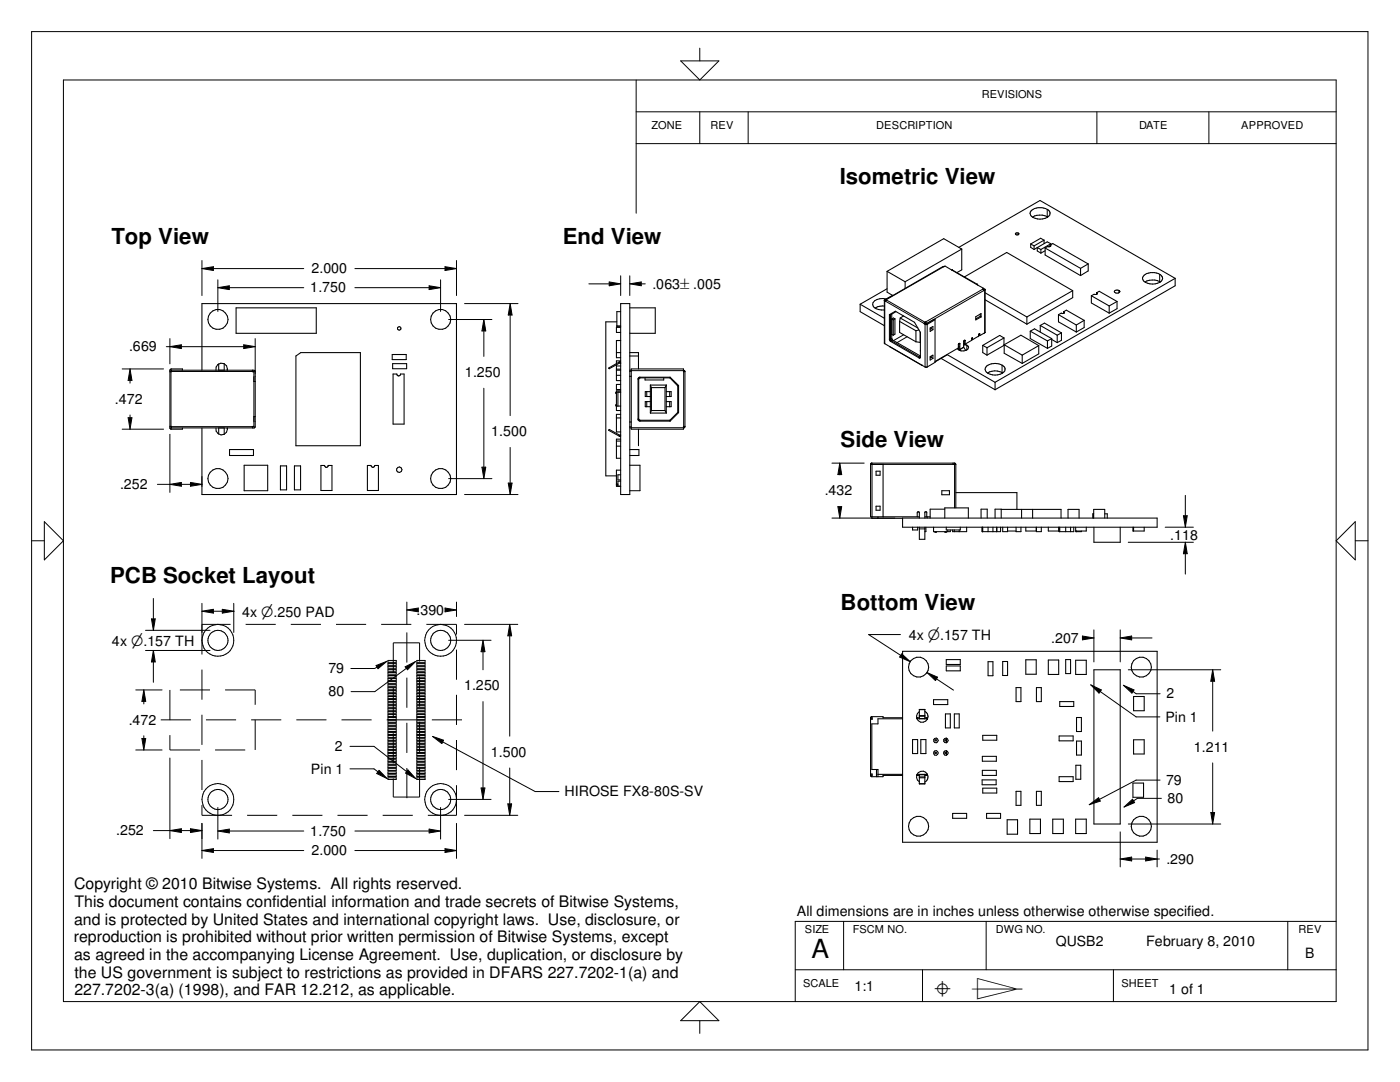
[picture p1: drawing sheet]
<svg xmlns="http://www.w3.org/2000/svg" width="279mm" height="216mm" viewBox="0 0 279 216" stroke-linecap="round" stroke-linejoin="round" font-family="sans-serif">
<g fill="none" stroke="#000" stroke-width=".2">
<path d="M6.3 6.3h266.7v203.2h-266.7zM12.7 16h254v183.9h-254zM127 16v26.5M135.8 12.1h7.7l-3.8 3.9zM139.7 9.6v2.5M127 22.3h139.7M127 28.7h139.7M139.7 22.3v6.4M149.3 22.3v6.4M218.9 22.3v6.4M241.3 22.3v6.4M40.3 52v7"/>
<path d="M40.3 53.6l2.3-.4v.8zM42.6 53.6h18M43.5 55.8v6.3M43.5 57.4l2.3-.4v.8zM45.8 57.4h14.8M70.8 53.6h18M70.8 57.4h14.8M85.6 57l2.3 .4-2.3 .4zM87.9 55.8v6.3M88.8 53.2l2.3 .4-2.3 .4zM91.1 52v7M117.5 56.6h4.1"/>
<path d="M121.6 56.3l2.3 .3-2.3 .4zM123.9 55v4M125.7 55v4M125.7 56.6l2.3-.3v.7zM128 56.6h.8M176.9 59.9l7.7 4.4M188.3 53.2l-11.4 6.6M189.9 53.9l5 2.9M196.1 57.7l-11.4 6.6M196.3 58l-11.4 6.6M196.5 57.9v8.5M203.2 46.5v.3"/>
<path d="M209 41.8v1.4M223.3 58v.4M231.4 54.7v1.5M24.4 73.6h8.2M26 73.6l.3 2.3h-.7zM26 75.9v.6M33.2 69.2h.7M33.9 67.6v5M33.9 69.2l2.3-.4v.8zM34.1 74.2v10.9M34.2 74.1h16.2M36.2 69.2h12.4"/>
<path d="M43.6 73.9h1.1M48.6 68.8l2.3 .4-2.3 .4zM50.7 76.1v7M50.9 67.6v6.9M89.5 63.8h8.7M92.7 60.6h10.7M96.6 66v5.1M96.6 77.5v15.7M96.6 63.8l.3 2.2h-.7zM101.8 60.6l.4 2.3h-.8zM101.8 62.9v20M126 74h10.4"/>
<path d="M127.3 75.6h.2M127.7 75.3v.1M136.4 74.2v10.9M176.6 60.1v8.5M176.7 60.1l7.7 4.5M178 67.5l-.5 .2M178.1 67.9l-.3 .3M180.3 66.8l-1.9 1.1M181.1 67.2l-2.1 1.2M183.7 71.1l-.3 .3M184.6 64.7v8.5M185 64.7v8.5"/>
<path d="M191.4 68.5l.2 .1M192.3 69.3l-.7 .5M192.3 69.3l-.7 .4M192.4 67.9l.2 .1M193 68.9v.9M194 67.4l.1 .1M195.5 66.6v.1M200 72.9v1.4M24.4 85.6h8.2M25.6 83.4h.7l-.3 2.2zM26 82.8v.6M31.4 96.6h2.5"/>
<path d="M33.9 86.7v11.6M33.9 96.6l2.3-.3v.7zM34.2 85.1h16.2M36.2 96.6h1.8M38 96.3l2.3 .3-2.3 .4zM40.3 95.1v2M43.6 85.4h1.1M89.5 95.5h8.7M92.7 98.7h10.7M96.2 93.2h.7l-.3 2.3zM101.4 96.4h.8l-.4 2.3zM101.8 89.3v7.1"/>
<path d="M126 85.3h10.4M127.3 83.6h.2M127.7 83.9v.1M166 92.4h6.5M167.6 92.4l.4 2.3h-.8zM167.6 94.7h.1M190.2 92.7h-16.2v10.4M190.5 92.7v8.6M236.6 98.8v4.1M6.3 107.9h2.5M8.8 104.1l3.9 3.8-3.9 3.8zM30.6 119.4v4.1"/>
<path d="M166 103.4h12.6M167.2 101.1h.8l-.4 2.3zM183.5 105.5h1.1M225.2 108.2h13M232.5 105.2h5.7M236.2 102.9h.7l-.3 2.3zM236.6 110.5v4.1M236.6 108.2l.3 2.3h-.7zM270.5 104.1v7.6l-3.8-3.8zM270.5 107.9h2.5M27.1 137.7h5.2M28.7 137.7l.4 2.3h-.8z"/>
<path d="M28.7 140v.5M29 129.8h12.9M29 125.8h12.9M30.2 123.5h.8l-.4 2.3zM30.6 129.8l.4 2.3h-.8zM30.6 132.1v4M40.3 120.4v5.8M40.3 122l2.3-.4v.7zM42.6 122h1.8M44.4 121.6l2.3 .4-2.3 .3zM46.7 120.4v5.8M46.7 122h.1"/>
<path d="M75.1 132.8l2.1-.8-1.8 1.4zM75.2 133.1l-.4 .3h-4.8M77.4 139.6h1.7v.4h-1.7zM77.4 133.6h1.7v.3h-1.7zM77.4 131.8h1.7v.4h-1.7zM77.4 132.4h1.7v.4h-1.7zM77.4 133h1.7v.3h-1.7zM77.4 134.2h1.7v.3h-1.7zM77.4 134.8h1.7v.3h-1.7zM77.4 135.4h1.7v.4h-1.7zM77.4 136h1.7v.4h-1.7zM77.4 136.6h1.7v.3h-1.7z"/>
<path d="M77.4 137.2h1.7v.3h-1.7zM77.4 137.8h1.7v.3h-1.7zM77.4 138.4h1.7v.3h-1.7zM77.4 139h1.7v.4h-1.7zM80.9 133.1l2-1.1-1.6 1.6zM81.1 133.3l-6.3 4.7h-4.7M81.2 120.1v4.5M81.2 121.7l2.3-.4v.8zM83.2 139.6h1.6v.4h-1.6zM83.2 131.8h1.6v.4h-1.6zM83.2 132.4h1.6v.4h-1.6zM83.2 133h1.6v.3h-1.6z"/>
<path d="M83.2 133.6h1.6v.3h-1.6zM83.2 134.2h1.6v.3h-1.6zM83.2 134.8h1.6v.3h-1.6zM83.2 135.4h1.6v.4h-1.6zM83.2 136h1.6v.4h-1.6zM83.2 136.6h1.6v.3h-1.6zM83.2 137.2h1.6v.3h-1.6zM83.2 137.8h1.6v.3h-1.6zM83.2 138.4h1.6v.3h-1.6zM83.2 139h1.6v.4h-1.6zM88.8 121.3l2.3 .4-2.3 .4zM89.5 127.8h8.5"/>
<path d="M91.1 120.1v2.9M92.7 124.6h10.6M96.4 127.8l.4 2.2h-.8zM96.4 130v3.6M96.4 140v17.2M101.7 124.6l.4 2.3h-.8zM101.7 126.9v20M179.7 126.6h-6.3l6.3 4.2M180 130.5l1.7 1.5-2.2-.9zM185 134.2l2.1 .9-.4 .7zM186.9 135.5l3.4 2.2M216 126.9l2.3 .4-2.3 .4z"/>
<path d="M216 127.3h1.2M217.7 136.7l2.1 1-.5 .6zM218.3 125.7v6.4M219.5 138l7.2 5h4.8M223.6 125.7v6.4M223.6 127.3l2.2-.4v.8zM224.2 136.7l2.1 1-.4 .6zM225.2 133.6h18.4M225.8 127.3h4.1M226.1 138l.6 .4h4.8M242 133.6l.4 2.3h-.8zM242 135.9v10"/>
<path d="M27.1 149.6h5.2M28.3 147.4h.8l-.4 2.2zM28.7 146.8v.6M33.9 151.3v16M69.8 148.9h4.8l6.6 5.1M69.8 153.4h4.8l.8 .6M75.6 153.7l1.7 1.7-2.1-1.1zM77.4 154.6h1.7v.3h-1.7zM77.4 147.4h1.7v.3h-1.7zM77.4 155.2h1.7v.3h-1.7zM77.4 140.2h1.7v.3h-1.7zM77.4 140.8h1.7v.3h-1.7z"/>
<path d="M77.4 141.4h1.7v.3h-1.7zM77.4 142h1.7v.3h-1.7zM77.4 142.6h1.7v.4h-1.7zM77.4 143.2h1.7v.4h-1.7zM77.4 143.8h1.7v.3h-1.7zM77.4 144.4h1.7v.3h-1.7zM77.4 145h1.7v.3h-1.7zM77.4 145.6h1.7v.4h-1.7zM77.4 146.2h1.7v.4h-1.7zM77.4 146.8h1.7v.4h-1.7zM77.4 148h1.7v.3h-1.7zM77.4 148.6h1.7v.3h-1.7z"/>
<path d="M77.4 149.2h1.7v.4h-1.7zM77.4 149.8h1.7v.4h-1.7zM77.4 150.4h1.7v.3h-1.7zM77.4 151h1.7v.3h-1.7zM77.4 151.6h1.7v.3h-1.7zM77.4 152.2h1.7v.3h-1.7zM77.4 152.8h1.7v.4h-1.7zM77.4 153.4h1.7v.4h-1.7zM77.4 154h1.7v.3h-1.7zM81.4 153.6l1.6 1.8-2.1-1.1zM83.2 154.6h1.6v.3h-1.6zM83.2 147.4h1.6v.3h-1.6z"/>
<path d="M83.2 155.2h1.6v.3h-1.6zM83.2 140.2h1.6v.3h-1.6zM83.2 140.8h1.6v.3h-1.6zM83.2 141.4h1.6v.3h-1.6zM83.2 142h1.6v.3h-1.6zM83.2 142.6h1.6v.4h-1.6zM83.2 143.2h1.6v.4h-1.6zM83.2 143.8h1.6v.3h-1.6zM83.2 144.4h1.6v.3h-1.6zM83.2 145h1.6v.3h-1.6zM83.2 145.6h1.6v.4h-1.6zM83.2 146.2h1.6v.4h-1.6z"/>
<path d="M83.2 146.8h1.6v.4h-1.6zM83.2 148h1.6v.3h-1.6zM83.2 148.6h1.6v.3h-1.6zM83.2 149.2h1.6v.4h-1.6zM83.2 149.8h1.6v.4h-1.6zM83.2 150.4h1.6v.3h-1.6zM83.2 151h1.6v.3h-1.6zM83.2 151.6h1.6v.3h-1.6zM83.2 152.2h1.6v.3h-1.6zM83.2 152.8h1.6v.4h-1.6zM83.2 153.4h1.6v.4h-1.6zM83.2 154h1.6v.3h-1.6z"/>
<path d="M86.3 146.9l2.2 .8-.3 .7zM88.3 148l18.5 9.9h4.7M89.5 159.5h8.5M96 157.2h.8l-.4 2.3zM101.7 153.2v7.2M183.5 141.6h1.1M183.5 143.4h1.1M183.5 154.6h1.1M183.5 156.4h1.1M231.5 155.7h-4.8l-7.3 3.8M231.8 159.3h-4.8l-.8 .5M242 152.2v9.9"/>
<path d="M30.6 165.7h3.3M33.9 165.7l2.3-.3v.7zM36.2 165.7h1.8M38 165.4l2.3 .3-2.3 .4zM40.3 164.3v7M40.3 169.7l2.3-.4v.8zM42.6 169.7h18M43.5 161.1v6.3M43.5 165.8l2.3-.4v.8zM45.8 165.8h14.8M70.8 165.8h14.8M70.8 169.7h18"/>
<path d="M85.6 165.4l2.3 .4-2.3 .4zM87.9 161.1v6.3M88.8 169.3l2.3 .4-2.3 .4zM91.1 164.3v7M92.7 162.7h10.6M101.3 160.4h.8l-.4 2.3zM217.4 160.6l1.8-1.4 .4 .7zM223.6 166v7M223.6 171.4l2.2-.4v.8zM224.3 161l1.7-1.5 .4 .6zM225.2 164.4h18.4M225.8 171.4h2.8"/>
<path d="M228.6 171l2.3 .4-2.3 .4zM230.9 169.6v3.4M230.9 171.4h.5M241.6 162.1h.8l-.4 2.3zM139.7 199.9l3.8 3.8h-7.7zM158.7 193.5h108M168.4 183.9v9.6M184.1 193.5v6.4M196.8 183.9v9.6M222.2 193.5v6.4M257 183.9v9.6M266.7 183.9h-108v16"/>
<path d="M139.7 203.7v2.5"/>
<circle cx="43.5" cy="127.8" r="3.2"/>
<circle cx="43.5" cy="127.8" r="2.01"/>
<circle cx="87.9" cy="127.8" r="3.2"/>
<circle cx="87.9" cy="127.8" r="2.01"/>
<circle cx="43.5" cy="159.5" r="3.2"/>
<circle cx="43.5" cy="159.5" r="2.01"/>
<circle cx="87.9" cy="159.5" r="3.2"/>
<circle cx="87.9" cy="159.5" r="2.01"/>
</g>
<g fill="none" stroke="#000" stroke-width=".21">
<path d="M176.8 59.8h.2l-.3 .4-.2-.2M176.8 59.8v.2M176.9 59.6a2.1 2.1 0 0 0-2.7 1.1 1.87 1.87 0 0 0 2.3 1.1M177 54.1v4.2l1.1 .6M177 54.1l3.6 2.1M177 57.6l-5.3 3.1M178.1 58.9l-1.6 1v8.6l8.3 4.8 1.8-1v-8.5M178.1 58.9l.1 .1M180.6 56.2v1.4M188.4 53.2h-.2l-11.4 6.6M188.4 53.2l.2-.1 1.5 .7 4.9 2.9M188.5 53.2h-.1"/>
<path d="M191.3 49.4l16.3-9.4 26.9 15.5M191.9 49.7l-3.6-2.1-11.3 6.5M191.9 49.7v4.1l-.9 .6M191.9 49.7l-11.3 6.5M192.5 55.3l8.4-4.9 13.2 7.6M195.1 56.9v-.2l-.2 .1 1.4 .7M196.3 57.8h.1M196.3 57.6l.3 .1v8.6l-1.1 .7M196.3 57.5v.5M196.3 58h.1M196.3 57.5l-.2 .2 .2 .1M196.6 57.9l-.3 .1"/>
<path d="M196.6 57.8h.1M196.6 57.7v.1M196.6 59.8l8.3 4.9M196.6 58.4l8.3 4.8M202.6 46.6l.5-.1 .2 .2-.1 .2h-.4zM205.7 48.7v.7l.7 .4M205.7 48.7l.7 .4M205.7 42.1a2.66 2.66 0 0 1 3.8 .2v.1a1.35 1.35 0 0 1-1.4 1.3 2.46 2.46 0 0 1-2.4-.8l-.1-.3zM206 43.3a3 3 0 0 1 3.1 0M206.4 49.1v.7M207 49.4l.7 .4M207 49.4v.7l.7 .4"/>
<path d="M207 49.4l-.6 .4M207.7 49.8v.7M208.4 47.9l-.7-.4-2 1.2M208.4 47.9l-2 1.2M208.4 47.9v.7M208.6 49.5l7 4.1M208.6 50l-.9 .5M208.6 49.5v1.4l7 4.1M209.6 48.9l.5-.3 7.1 4.1M209.6 49.2h-.5l-.5 .3M209.6 48.9v.3M209.6 48.9h.1"/>
<path d="M209.7 48.9v.2M209.7 49.1l-.1 .1M209.7 48.6v.2M209.7 48.6l-2 1.2M209.7 48.6l-.7-.3-2 1.1M214.1 58v1.4l-9.2 5.3M214.1 58l-9.2 5.2M215.6 53.6v1.4M217.2 52.7v1.4l-1.6 .9M217.2 52.7l-1.6 .9M217.8 59v1.5l3.6 2M217.8 59l3.6 2"/>
<path d="M218.9 58.7h-.5l-.6 .3M218.9 58.4v.3M218.9 58.4l.5-.3 3.5 2.1M218.9 58.4v.1M218.9 58.5v.1M218.9 58.6v.1M222.4 58.1l.5-.2 .6 .2a.55 .55 0 0 1-.6 .4 .55 .55 0 0 1-.5-.4zM228.3 54.9a2.63 2.63 0 0 1 3.6 .3 .97 .97 0 0 1-.9 1.3 2.63 2.63 0 0 1-2.9-.7 .75 .75 0 0 1 .2-.9zM228.5 56.3a3 3 0 0 1 3.1 0M234.5 55.5v1.5l-35.9 20.8M234.5 55.5l-35.9 20.8M34.2 73.9v.3h-.3"/>
<path d="M34.2 73.9h16.6l.1 .2v11l-.2 .3h-16.5v-.3M34.2 73.9v.3M36.4 73.9v-.3h-2.2l-.3 .3v11.5l.2 .2h2.3v-.2M40.3 73.9v-13.3h50.8v38.1h-50.8v-13.3M43.1 73.9a1.15 1.15 0 0 1 1.1-1.4 1.15 1.15 0 0 1 1.1 1.4M43.6 72.6v1.3M44.7 72.6v1.3M47.1 61.4h16v5.1h-16zM50.4 73.9v.3h.3v1.9h.2M50.4 74.1l.2 .1M50.7 73.9h.1M59.1 71l.9-.6h11.9v18.5h-12.8z"/>
<path d="M78.3 70.7h2.8v1.1h-2.8zM78.4 72.6h2.8v1h-2.8zM78.4 74.6h.8a.36 .36 0 0 0 .4 .4 .36 .36 0 0 0 .3-.4h.7v10h-2.2zM123 73.9h.9M123 73.7h.9M123 70.4h.9M123 73h.9M123 72.8v3.1h.9M123 78.3h-.1v.2h.1M123 78.2h.9M123 74.9h.9M123.1 65h.8"/>
<path d="M123.1 64.2h-2.2v30.8h2.1M123.3 78.2v2.8M123.9 65.3h-.9v1h.9M123.9 67.9h-.9v3.5h.9M123.9 60.6h1.8v38.1h-1.8zM123.9 72.2l-.4 .1-2 1.1 .1 .2 2.3-1.2M123.9 76.7h-.9v1h.9M123.9 72h-.9v.6M123.9 78h-.9v3.9h.9M123.9 62.2h-.8v3h.8M125.7 61.4h5.1v5.1h-5.1M125.7 73.9h.3"/>
<path d="M125.7 70.4h1.7v3.2M125.7 71h1.7M125.7 74.1h.3M125.7 75.1h.3M128.7 75.4v.4h3.8v-.4M129.1 78.1v1M129.8 78.1h-1v1h1M129.8 76.8l.2 .5M129.8 76.8v5.6M129.8 76.8h3.2M130 77.3h2.7M130 77.3v4.6"/>
<path d="M132.7 77.3v4.6M133 78.1h.9v1h-.9M133 76.8l-.3 .5M133 76.8v5.6M133.6 78.1v1M133.7 75.4l1.6 1.6M133.7 75.4h-6l-.2 .2v8.1l.2 .2h6M133.7 75.3h-6.1l-.3 .3 .1 8.3 .3 .1h6M133.7 75.3v.1M133.7 75.3l1.7 1.6M135.3 77v5.3M135.4 76.9l-.1 .1"/>
<path d="M135.4 76.9v5.4M136.4 73.9l.3 .2v11l-.3 .3M136.4 73.9h.1M136.7 74.2h-.3v-.6h-10.4v12h10.4v-.5h.3M171.7 60.7v1.5l4.8 2.8M171.7 60.7l4.8 2.8M176.5 61.1a2.86 2.86 0 0 0-1.9 .4M177.5 62.8l1.2-.7 3.8 2.2 1.2 2v5l-.1 .2-6-3.5-.1-.2zM177.5 62.8h.2M177.5 69.1v.1M177.5 69.2l6.5 3.7M177.7 62.8l.1 5.1 5.7 3.3h.2"/>
<path d="M178 62.7l.1 5.1 5.6 3.2M178 66.7l.3 .2M178.3 63.8v3.1M178.6 63.6l-.3-.1-.3 .2 .3 .1M178.6 63.6v3.1l-.3 .2M178.6 63.6l-.3 .2M178.8 62.2l-1.1 .6M179.5 64.1l3.3 1.9M179.5 64.1v2.2l3.3 1.9M179.7 63.5l3.5 1.9M179.7 63.5l-.2 .6M180.3 63l-.6 .5"/>
<path d="M182.8 66v2.2M183.4 65.8l-.6 .2M183.6 66.3v2l-.8-.1M183.7 70h-.1M184.4 64.6h.5M184.6 64.3h.1M184.7 64.3l.2 .3M184.7 64.3l-.3 .3M184.7 64.3v.2M185.6 65.4l.6-.2v.6l-.6 .3zM185.6 71.2l.6-.3v.6l-.6 .3zM185.8 65.6l.4 .2"/>
<path d="M185.8 65.4v.2M185.8 71.1v.2M185.8 71.3l.4 .2M185.8 71.3l-.2 .1M185.8 65.6l-.2 .1M186.6 72.2l2.5-1.4 9.5 5.5M186.6 63.8l-.2-.1-1.5 .9M186.6 63.8l-1.6 .9-.6-.1M187.8 71.5l10.8 6.3M191.3 69.2h.1l-.1 .1M191.4 68.6v1.1l.1 .2M191.4 69.4l-.3 .2"/>
<path d="M191.5 68.6h.1M191.7 70l-.2-1.5-.2 .2v.7l-4.7 2.7M192.4 67.9v.7M192.4 68.5l-.1 .1M192.4 68.6l-.1 .1M192.4 68.6l.2 .1M192.5 68.7l.2 .1a.6 .6 0 0 1 .5 .8 1.5 1.5 0 0 1-2.1 0M192.5 68.6l-.2 .3M192.6 68.7v-.8h-.2l-.1 .2v1.2l.4 .6M194 67.5l.1 .3M194.1 67.8l-.1-.4-.1 .5-1.3 .8M194.7 63.2l1.1-.6v.6l-1.1 .6z"/>
<path d="M195.2 67.1v.1M195.3 66.9l.2 .1M195.4 66.6l-.1 .5-1.2 .7M195.4 66.6h.1v.4M195.5 66.6h.1M195.6 63.1l-.9 .5M195.6 63.1l.2 .1M195.6 62.7v.4M196.1 68.9v1.5l.9 .5M196.1 68.9l.9 .5M196.4 66.5h.1M196.9 73a2.51 2.51 0 0 1 3.7 .5 1.35 1.35 0 0 1-1.5 1.3 2.46 2.46 0 0 1-2.4-.8 .79 .79 0 0 1 .2-1z"/>
<path d="M197 69.4v1.5M197.1 74.4a2.99 2.99 0 0 1 3 0M198.6 76.3v1.5M200.4 67.4v1.5l-3.4 2M200.4 67.4l-.9-.5-3.4 2M200.4 67.4l-3.4 2M200.4 68.8v1.7l3.6 2M200.4 68.8l3.4-1.9 3.5 2.1M200.4 68.8l3.6 2.1M204 70.9v1.6M204.9 63.2v1.5M205.6 66.1v1.5l3.4 1.9"/>
<path d="M205.6 66.1l.9-.5 3.4 2M205.6 66.1l3.4 1.9M207.3 69v1.6l-3.3 1.9M207.3 69l-3.3 1.9M207.6 64.9l.8-.4 3.4 1.9M207.6 64.9v1.4M207.6 64.9l3.4 2M209 68v1.5M209.9 67.6v1.4l-.9 .5M209.9 67.6l-.9 .4M209.9 67.7l1.1 .7M211 66.9v1.5"/>
<path d="M211.2 62.8v1.4l3.6 2.1M211.2 62.8l3.6 2.1M211.8 66.4v1.5l-.8 .5M211.8 66.4l-.8 .5M212.3 62.2l.5-.3 3.6 2M212.3 62.5h-.5l-.6 .3M212.3 62.2v.3M212.3 62.2l.1 .1M212.4 62.4l-.1 .1M212.4 62.3v.1M214.8 64.9v1.4M216.4 63.9v1.5l-1.6 .9"/>
<path d="M216.4 63.9l-1.6 1M221.4 61v1.5M222.9 60.2l-1.5 .8M222.9 60.2v1.4l-1.5 .9M33.9 85.1h.3v.3M43.1 85.4a1.16 1.16 0 0 0 .4 1.1 1.16 1.16 0 0 0 1.2 .2M43.6 85.4v1.2M44.7 85.4v1.3M45.3 85.4l-.1 .8-.5 .5M45.8 89.7h4.8v1.2h-4.8zM48.7 92.8h4.7v5.1h-4.7zM50.7 85.1h-.3v.3"/>
<path d="M50.7 85.1h-.3M50.9 83.1h-.2v2M56 93h1.2v4.7h-1.2zM58.8 93h1.2v4.7h-1.2zM64.1 92.9h.7a.38 .38 0 0 0 .4 .4 .38 .38 0 0 0 .3-.4h.8v5h-2.2zM73.3 92.9h.7a.38 .38 0 0 0 .4 .4 .38 .38 0 0 0 .4-.4h.7v5h-2.2zM123 89h.9M123 96.6h.3M123 83.4h.9M123 81h.9M123 80.8h-.1v.2h.1M123 88h.9"/>
<path d="M123.1 96.6v.3h.2M123.6 87h.1M123.7 87h.2M123.9 86.8l-.2 .1-2.1-1.2-.1 .2 2.1 1.1M123.9 87.6h-.9v3.8h.9M123.9 82.7h-.9v3.5h.9M123.9 93.8h-.9v3.2h.9M123.9 96h-.6v1M123.9 94.7h-.6v1.1h.6M125.7 92.8h2v5.1h-2M125.7 89.7h1.8v1.2h-1.8M125.7 85.4h.3"/>
<path d="M125.7 85.2h.3M125.7 84.2h.3M127.4 85.6v3.3M129.1 80.1v1.1M129.8 80.1h-1v1.1h1M129.8 82.4h3.2M130 81.9h2.7M130 81.9l-.2 .5M132.7 81.9l.3 .5M133 80.1h.9v1.1h-.9M133.6 80.1v1.1M133.7 83.9v.1"/>
<path d="M135.3 82.3l-1.6 1.6M135.3 82.3h.1M135.4 82.3l-1.7 1.7M173.7 92.7h2.5v10.4M174 92.4v.3M174.8 94h.8v.8h-.8zM188 97.9h1.5v.8h-1.5zM190.2 92.4v.3h.6M190.5 92.4v.3M190.8 92.7l-.3-.3-16.7 .1-.1 10.6h9.8M190.8 98.3h12.1v3.3M190.8 92.7v8.6"/>
<path d="M174 103.1v.3h6.1M174.8 101h.8v.8h-.8zM175.2 103.1v.3M180.1 103.4h50.8v1.8h-50.8zM182.1 105.2v.5h1v-.5M183 103.1v-.8l.3-.2 .2 .2v1.1M183.5 105.2v2.4h1.1v-2.4M184.6 103.1h1M184.8 105.2v.9h-.2M185 103.1v-.9l-.2-.1-.2 .1v1.2M185 103.1v.3M186.3 105.2v.9h3.4v-.4"/>
<path d="M186.6 106.1v.1h.3v-.1M188.6 101.6h-3v1.8M188.6 103.4v-2.1h4.7v2.1M188.6 106.1v.1h.2v-.1M188.8 105.2v.5h2.8v-.5M189.1 105.7v.4M190.5 105.7v.4M191.4 105.7v.4M192.9 105.2v.9h-2.8v-.4M195.8 103.4v-1.8h1.2v1.8M196 105.2v.9h3.7v-.9M196 105.2v.9"/>
<path d="M196.1 105.2v.9M197.2 105.2v.9M198.2 105.2v.9M198.6 103.4v-1.8h1.2v1.8M198.9 105.2v.9M199.8 101.6h12v1.8M200.1 105.2v.9h1v-.9M201.1 106h1.7M202.8 105.2v.9h1v-.9M203.9 101.6v1.8M204.7 105.2v.8h2.1M206.1 101.6v1.8"/>
<path d="M206.8 105.2v.8M206.8 105.2v.9h1v-.9M209.2 105.2v.8h2.2M211.3 105.2v.8M211.4 105.2v.9h2.9v-.9M211.5 105.2v.9M212.7 105.2v.9M213.1 103.4v-1.8h2.2v1.8M213.7 105.2v.9M214.7 105.2v.8h2.1v-.8M214.7 106v.1h1.1v-.1M214.8 106v.1"/>
<path d="M218.2 102.5v.9M218.3 102.5h-.2v.9M218.3 103.4v-1.8h2.2v1.8M218.3 105.2v3h5.3v-3M220.5 102.5h.5v.9M226.1 105.2v.8h2.2v-.8M226.2 105.2v.8M180.1 130h50.8v38.1h-50.8zM186.3 139.6h2.8v1h-2.8zM188.8 131.6h2.8v1h-2.8zM188.8 132.9h2.8v1h-2.8zM197.2 132h1v2.8h-1z"/>
<path d="M200.1 132h1v2.8h-1zM202.8 137.2h1v2.8h-1zM204.7 131.7h2.1v2.8h-2.1zM206.8 137.2h1v2.8h-1zM209.2 131.7h2.1v2.9h-2.1zM211.5 140h2.8v1h-2.8zM212.7 131.6h1v2.8h-1zM214.7 131.7h2.1v2.9h-2.1zM218.3 133.6h5.3v30.8h-5.3zM226.2 139h2.1v2.8h-2.1zM174 154.4v.3zM174 143.2v.4v-.3"/>
<path d="M174.9 153.5v1.5M175.2 154.5h4.9M180.1 143.2h-3.9v-.2h-2.3l-.1 .1-.1 11.7 .2 .2h2.3v-.3h3.9M180.1 143.4h-4.9v1h-1.2v9.1h1.2v1.5M182.1 147.6h1v2.8h-1zM182.9 154.7h.6M182.9 143.2h.6M183 143.4h2.1M183 154.5h2.1M183 143.2v.2M183 154.5v.2M183.5 143.4v-1.8h1.1v1.8"/>
<path d="M183.5 154.5v1.9h1.1v-1.9M183.5 155h1.1M183.5 142.8h1.1M183.5 155.2h1.1M183.5 142.9h1.1M183.8 147.6h1v2.8h-1zM184.6 154.7h.6M184.6 143.2h.6M184.6 141.9a1.15 1.15 0 0 1 .4 1.8 1.15 1.15 0 0 1-1.8 0 1.15 1.15 0 0 1 .3-1.7M185 143.2v.2M185 154.5v.2M185 143.4v.2"/>
<path d="M185 154.4v.1M185.1 154.5a1.13 1.13 0 0 1-.5 1.5M185.1 154.5a1.14 1.14 0 0 0-1.8-.3 1.14 1.14 0 0 0 .2 1.8M186.6 147.6h.3v.2h-.3zM186.6 150.1h.3v.2h-.3zM188.6 147.6h.2v.2h-.2zM188.6 150.1h.2v.2h-.2zM188.7 142.5h1v2.7h-1zM188.9 147.3v.9M188.9 149.8v.9M190.5 142.5h.9v2.7h-.9zM196 155.6h2.8v1h-2.8z"/>
<path d="M196 150.9h2.8v1h-2.8zM196 153.7h2.8v1h-2.8zM196.1 146.7h2.8v1h-2.8zM196.1 157.3h2.8v.9h-2.8zM202.8 157.9h1v2.8h-1zM206.8 157.9h1v2.8h-1zM211.4 146.9h2.8v.9h-2.8zM211.4 155h2.8v1h-2.8zM214.7 152.7h1v2.8h-1zM214.8 143.2h1v2.8h-1zM214.8 147.9h1v2.8h-1zM226.1 156.3h2.1v2.8h-2.1z"/>
<path d="M226.2 147.6h2.1v2.9h-2.1zM190.1 162.3h2.8v1h-2.8zM196.9 162.3h2.8v1h-2.8zM201 163.6h2.1v2.9h-2.1zM205.5 163.4h2.1v2.9h-2.1zM210.1 163.4h2.1v2.9h-2.1zM214.7 163.4h2.1v2.9h-2.1z"/>
<circle cx="43.5" cy="63.7" r="2"/>
<circle cx="79.7" cy="65.5" r=".36"/>
<circle cx="87.9" cy="63.7" r="2.01"/>
<circle cx="43.5" cy="95.5" r="2"/>
<circle cx="79.7" cy="93.7" r=".54"/>
<circle cx="87.9" cy="95.5" r="2.01"/>
<circle cx="183.3" cy="133.1" r="2.01"/>
<circle cx="227.8" cy="133.1" r="2"/>
<circle cx="186.8" cy="147.8" r=".46"/>
<circle cx="186.8" cy="150.3" r=".46"/>
<circle cx="188.8" cy="147.8" r=".46"/>
<circle cx="188.8" cy="150.3" r=".46"/>
<circle cx="183.3" cy="164.9" r="2"/>
<circle cx="227.8" cy="164.9" r="2.01"/>
</g>
<g fill="#000">
<path d="M40.3 53.3h2.3v.7h-2.3zM43.5 57.1h2.3v.7h-2.3zM85.6 57.1h2.3v.7h-2.3zM88.8 53.3h2.3v.7h-2.3zM121.6 56.3h2.3v.7h-2.3zM125.7 56.3h2.3v.7h-2.3zM25.6 73.7h.7v2.2h-.7zM33.9 68.8h2.3v.8h-2.3zM48.6 68.8h2.3v.8h-2.3zM96.2 63.8h.7v2.2h-.7zM101.5 60.6h.7v2.3h-.7zM25.6 83.4h.7v2.2h-.7z"/>
<path d="M33.9 96.3h2.3v.7h-2.3zM38 96.3h2.3v.7h-2.3zM96.2 93.2h.7v2.3h-.7zM101.4 96.4h.8v2.3h-.8zM167.3 92.5h.7v2.2h-.7zM167.2 101.1h.8v2.3h-.8zM236.2 102.9h.7v2.3h-.7zM236.2 108.2h.7v2.3h-.7zM28.4 137.7h.7v2.3h-.7zM30.2 123.5h.8v2.3h-.8zM30.3 129.8h.7v2.3h-.7zM40.3 121.6h2.3v.7h-2.3z"/>
<path d="M44.4 121.6h2.3v.7h-2.3zM75.1 132h2.1v1.4h-2.1zM80.9 132h2v1.6h-2zM81.2 121.4h2.3v.7h-2.3zM88.8 121.4h2.3v.7h-2.3zM96.1 127.8h.7v2.2h-.7zM101.4 124.6h.7v2.3h-.7zM179.5 130.5h2.1v1.5h-2.1zM185.1 134.2h2v1.6h-2zM216 127h2.3v.7h-2.3zM217.7 136.7h2.1v1.6h-2.1zM223.6 127h2.2v.7h-2.2z"/>
<path d="M224.3 136.8h2v1.5h-2zM241.7 133.7h.7v2.2h-.7zM28.3 147.4h.8v2.2h-.8zM75.2 153.8h2.1v1.6h-2.1zM80.9 153.7h2.1v1.7h-2.1zM86.4 147h2.1v1.4h-2.1zM96 157.2h.8v2.3h-.8zM217.5 159.2h2.1v1.4h-2.1zM224.4 159.5h2v1.5h-2zM33.9 165.4h2.3v.7h-2.3zM38 165.4h2.3v.7h-2.3zM40.3 169.4h2.3v.7h-2.3z"/>
<path d="M43.5 165.5h2.3v.7h-2.3zM85.6 165.5h2.3v.7h-2.3zM88.8 169.4h2.3v.7h-2.3zM101.3 160.4h.8v2.3h-.8zM223.6 171.1h2.2v.7h-2.2zM228.6 171.1h2.3v.7h-2.3zM241.6 162.1h.8v2.3h-.8z"/>
</g>
<g fill="none" stroke="#000" stroke-width=".2" stroke-dasharray="6 3" stroke-linecap="butt">
<path d="M33.9 137.7v11.9M40.3 124.6v38.1M50.9 137.7h-17M78.5 128.3v30.7M81.2 126.2v34.8M83.7 128.3h-5.2M91.1 124.6h-50.8M32.1 143.6h60.9M33.9 149.6h17M50.9 149.6v-11.9M78.5 159h5.2M83.7 159v-30.7"/>
<path d="M40.3 162.7h50.8M91.1 162.7v-38.1"/>
</g>
<text font-size="5.3" x="162" y="191.2">A</text>
<g font-size="4.4">
<text x="167.6" y="36.8">Isometric View</text>
<text x="22.2" y="48.6">Top View</text>
<text x="112.3" y="48.6">End View</text>
<text x="167.8" y="89.2">Side View</text>
<text x="22" y="116.3">PCB Socket Layout</text>
<text x="167.8" y="121.8">Bottom View</text>
</g>
<g font-size="3.2">
<text x="14.8" y="177.4">Copyright © 2010 Bitwise Systems. All rights reserved.</text>
<text x="14.8" y="184.5">and is protected by United States and international copyright laws. Use, disclosure, or</text>
<text x="14.9" y="180.9">This document contains confidential information and trade secrets of Bitwise Systems,</text>
<text x="14.7" y="188">reproduction is prohibited without prior written permission of Bitwise Systems, except</text>
<text x="14.8" y="191.6">as agreed in the accompanying License Agreement. Use, duplication, or disclosure by</text>
<text x="14.9" y="195.1">the US government is subject to restrictions as provided in DFARS 227.7202-1(a) and</text>
<text x="14.9" y="198.6">227.7202-3(a) (1998), and FAR 12.212, as applicable.</text>
</g>
<g font-size="2.8">
<text x="61.9" y="58.3">1.750</text>
<text x="62.2" y="54.5">2.000</text>
<text x="130.2" y="57.7">.063`.005</text>
<text x="25.8" y="70.1">.669</text>
<text x="92.8" y="75.2">1.250</text>
<text x="22.9" y="80.6">.472</text>
<text x="98" y="87">1.500</text>
<text x="24" y="97.6">.252</text>
<text x="164.6" y="98.8">.432</text>
<text x="233.6" y="107.7">.118</text>
<text x="48.3" y="123">4x n.250 PAD</text>
<text x="83.1" y="122.6">.390</text>
<text x="22.4" y="128.9">4x n.157 TH</text>
<text x="181.4" y="127.7">4x n.157 TH</text>
<text x="209.8" y="128.2">.207</text>
<text x="65.5" y="134.4">79</text>
<text x="92.6" y="137.8">1.250</text>
<text x="65.6" y="138.9">80</text>
<text x="232.6" y="144">Pin 1</text>
<text x="232.8" y="139.4">2</text>
<text x="25.7" y="144.6">.472</text>
<text x="66.8" y="149.9">2</text>
<text x="238.3" y="150">1.211</text>
<text x="62.1" y="154.4">Pin 1</text>
<text x="98" y="151">1.500</text>
<text x="112.6" y="158.9">HIROSE FX8-80S-SV</text>
<text x="232.7" y="156.6">79</text>
<text x="233" y="160.3">80</text>
<text x="23.2" y="166.7">.252</text>
<text x="61.9" y="166.8">1.750</text>
<text x="62.2" y="170.6">2.000</text>
<text x="232.8" y="172.3">.290</text>
<text x="159" y="182.8">All dimensions are in inches unless otherwise otherwise specified.</text>
<text x="210.7" y="188.7">QUSB2</text>
<text x="228.8" y="188.8">February 8, 2010</text>
<text x="260.5" y="191.2">B</text>
<text x="170.5" y="197.7">1:1</text>
<text x="186.4" y="198.3">j</text>
<text x="193.8" y="198.3">y</text>
<text x="233.3" y="198.3">1 of 1</text>
</g>
<g font-size="2.2">
<text x="195.9" y="19.6">REVISIONS</text>
<text x="130" y="25.8">ZONE</text>
<text x="141.8" y="25.8">REV</text>
<text x="174.9" y="25.8">DESCRIPTION</text>
<text x="227.4" y="25.8">DATE</text>
<text x="247.7" y="25.8">APPROVED</text>
<text x="160.7" y="186.2">SIZE</text>
<text x="170.2" y="186.2">FSCM NO.</text>
<text x="198.8" y="186.2">DWG NO.</text>
<text x="259.2" y="186.2">REV</text>
<text x="160.3" y="196.9">SCALE</text>
<text x="223.8" y="196.9">SHEET</text>
</g>
</svg>
